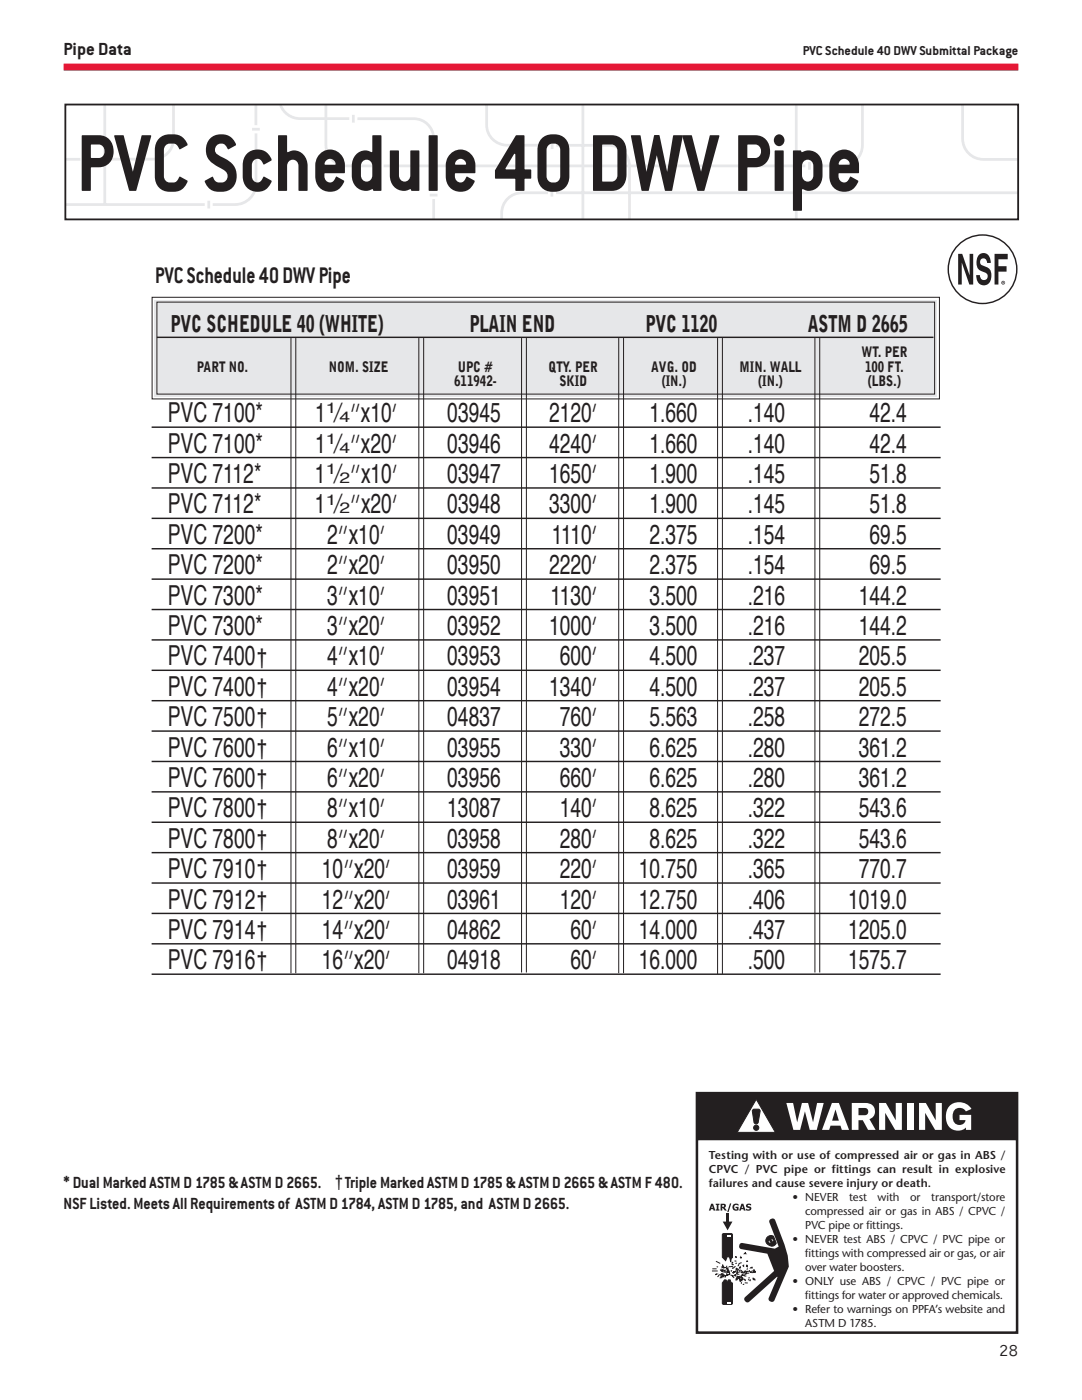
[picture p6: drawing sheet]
<svg xmlns="http://www.w3.org/2000/svg" width="216mm" height="279mm" viewBox="0 0 216 279" stroke-linecap="round" stroke-linejoin="round" font-family="sans-serif">
<path d="M12.7 13.4h190.5" fill="none" stroke="#e51836" stroke-width="1.4" stroke-linecap="butt"/>
<g fill="none" stroke="#231f20" stroke-width=".29">
<path d="M30.3 85.3h157.4M30.3 91.3h157.4M30.3 97.4h157.4M30.3 103.4h157.4M30.3 109.5h157.4M30.3 115.6h157.4M30.3 121.6h157.4M30.3 127.7h157.4M30.3 133.8h157.4M30.3 139.8h157.4M30.3 145.9h157.4M30.3 152h157.4"/>
<path d="M30.3 158h157.4M30.3 164.1h157.4M30.3 170.2h157.4M30.3 176.2h157.4M30.3 182.3h157.4M30.3 188.4h157.4M30.3 194.4h157.4"/>
</g>
<circle cx="196.1" cy="53.7" r="6.8" fill="none" stroke="#231f20" stroke-width=".28"/>
<g fill="#231f20">
<path d="M191.2 50.7h.8l1.5 4.2v-4.2h.7v6.1h-.8l-1.5-4.4v4.4h-.7z"/>
<path d="M195.4 50.8a1.41 1.41 0 0 1 1.5-.1 1.41 1.41 0 0 1 .8 1.4v.4h-.7a.73 .73 0 0 0-.5-.9 .73 .73 0 0 0-.9 .4 .73 .73 0 0 0 .4 .9 2.12 2.12 0 0 1 1.8 1.5 1.85 1.85 0 0 1-1.4 2.5 1.74 1.74 0 0 1-1.6-2h.7a.8 .8 0 0 0 .6 1 .8 .8 0 0 0 1-.6 .8 .8 0 0 0-.7-1 2.08 2.08 0 0 1-1-3.5z"/>
<path d="M198.5 50.7h2.6v1h-1.9v1.4h1.6v1.1h-1.6v2.6h-.7z"/>
</g>
<path d="M200 56.2v.4l.1-.1 .3 .1-.1-.4zM200.1 56.3l.1 .1zM199.8 56.4a.4 .4 0 0 0 .8 0 .4 .4 0 0 0-.8 0zM199.9 56.4a.28 .28 0 0 1 .5 0 .28 .28 0 0 1-.5 0z" fill-rule="evenodd" fill="#231f20"/>
<path d="M30.8 59.8h156.2v19.3h-156.2z" fill="#e6e7e9"/>
<g fill="none" stroke="#231f20" stroke-width=".2">
<path d="M30.4 59.3h157.1v20.3h-157.1zM31.3 60.3h155.2v18.4h-155.2zM58.1 67.5v126.7M59 67.5v126.7M83.6 67.5v126.7M84.5 67.5v126.7M104.1 67.5v126.6M105 67.5v126.6M123.5 67.5v126.7M124.4 67.5v126.7M143.2 67.5v126.9M144.1 67.5v126.9"/>
<path d="M162.6 67.5v126.6M163.6 67.5v126.6"/>
</g>
<path d="M31.3 67.3h155" fill="none" stroke="#231f20" stroke-width=".29"/>
<path d="M139.1 218.2h63.8v9.1h-63.8z" fill="#231f20"/>
<path d="M150.8 219.5h.2l3.6 6.3v.2l-7.4-.1zM150.4 225.1a.52 .52 0 0 0 1 0 .52 .52 0 0 0-1 0zM150.3 221.4l-.2 .3 .3 2.2 .2 .3 .3 .1 .4-.2 .4-2.4-.4-.3z" fill="#fff"/>
<g fill="none" stroke="#231f20" stroke-width=".2">
<path d="M150.8 219.5h.2l3.6 6.3v.2l-7.4-.1zM150.3 221.4h1l.4 .3-.4 2.4-.4 .2-.3-.1-.2-.3-.3-2.2z"/>
<circle cx="150.9" cy="225.1" r=".52"/>
</g>
<path d="M139.1 218.2h63.8v47.8h-63.8zM139.1 227.3h63.8" fill="none" stroke="#231f20" stroke-width=".51"/>
<g fill="#fff">
<path d="M156.9 220.1h1.4l.8 3.9 .9-3.9h1.2l1 3.9 .8-3.9h1.4l-1.4 5.4h-1.4l-1-3.7-.9 3.7h-1.4z"/>
<path d="M175.4 220.1h1.4l1.9 3.5v-3.5h1.3v5.4h-1.4l-2-3.4v3.4h-1.2z"/>
<path d="M181 220.1h1.3v5.4h-1.3z"/>
<path d="M183.4 220.1h1.3l2 3.5v-3.5h1.2v5.4h-1.3l-2-3.4v3.4h-1.2z"/>
<path d="M189.6 220.6a2.92 2.92 0 0 1 4.2 .7l-1.1 .5a1.44 1.44 0 0 0-1.7-.6 1.44 1.44 0 0 0-.9 1.6 1.34 1.34 0 0 0 .9 1.7 1.34 1.34 0 0 0 1.7-1h-1.2v-1h2.3v3h-1.1v-.5a2.41 2.41 0 0 1-2.7 .4 2.41 2.41 0 0 1-1.3-2.6 2.94 2.94 0 0 1 .9-2.2z"/>
</g>
<g fill="#fff">
<path d="M166.7 221.4l.7 2.3h-1.4zM166 220.1l-2 5.4h1.4l.3-.9h2l.3 .9h1.4l-2-5.4z" fill-rule="evenodd"/>
<path d="M170 220.1v5.4h1.3v-1.9h.9l1 1.9h1.5l-1.2-2.2a1.67 1.67 0 0 0 1-2 1.67 1.67 0 0 0-1.9-1.2zM171.3 221.1h1.2a.72 .72 0 0 1 .8 .7 .72 .72 0 0 1-.8 .8h-1.2z" fill-rule="evenodd"/>
</g>
<g fill="#231f20">
<path d="M144.2 243.8h2l-1 1.7z"/>
<path d="M145 242.2h.5v1.7h-.5z"/>
<path d="M142.8 240.2h.8v.3h-.2v.9h.2v.2h-.8v-.2h.2v-.9h-.2z"/>
<path d="M145.7 240.2h.2l-.5 1.7h-.3z"/>
<path d="M146.3 240.4l.4-.2h.4l.3 .1v.3a.47 .47 0 0 0-.9 .1 .47 .47 0 0 0 .5 .7v-.3h-.2v-.3h.6v.7a.76 .76 0 0 1-1.1-.1 .76 .76 0 0 1 0-1z"/>
<path d="M149 240.3l.4-.1 .5 .1v.3l-.5-.1-.2 .2a.53 .53 0 0 1 .7 .6 .53 .53 0 0 1-.8 .3l-.3-.1v-.3l.7 .1 .1-.1-.2-.1a.44 .44 0 0 1-.5-.3 .44 .44 0 0 1 .1-.5z"/>
<path d="M144.3 246.2h1.6l.2 .1 .1 4.7-.3 .2-.1 .7-.1-.8-.5-.5-.4 1-.7-.7v-4.5z"/>
</g>
<g fill="#231f20">
<path d="M142.1 240.6l-.2 .5h.3zM141.9 240.2h.4l.4 1.4h-.3l-.1-.3h-.4l-.1 .3h-.4z" fill-rule="evenodd"/>
<path d="M144.1 240.5v.4a.23 .23 0 0 0 .3-.1 .23 .23 0 0 0 0-.3 .23 .23 0 0 0-.3 0zM143.8 240.2h.6a.4 .4 0 0 1 .5 .4 .4 .4 0 0 1-.3 .4l.4 .6h-.4l-.4-.5h-.1v.5h-.3z" fill-rule="evenodd"/>
<path d="M148.1 240.6l-.1 .5h.3zM147.9 240.2h.4l.5 1.4h-.4l-.1-.3h-.4l-.1 .3h-.3z" fill-rule="evenodd"/>
</g>
<path d="M144.3 246.2h1.6l.2 .1 .1 4.7-.3 .2-.1 .7-.1-.8-.5-.5-.4 1-.7-.7v-4.5z" fill="none" stroke="#231f20" stroke-width=".2"/>
<path d="M145.2 246.4h.7v.4h-.7z" fill="#fff"/>
<path d="M144.6 255.4h.3l.1 .3h.3v-.3h.4l.2 .6 .3 .1v4l-.2 .2h-1.6l-.2-.1-.1-4.1z" fill="#231f20"/>
<path d="M144.6 255.4h.3l.1 .3h.3v-.3h.4l.2 .6 .3 .1v4l-.2 .2h-1.6l-.2-.1-.1-4.1z" fill="none" stroke="#231f20" stroke-width=".2"/>
<path d="M145.2 259.8h.7v.3h-.7z" fill="#fff"/>
<g fill="none" stroke="#231f20" stroke-width=".2">
<path d="M142.1 253.7h1.1M142.1 253.2h.9M142.9 251.7l.8 .4M142.9 254.3h.2h-.3v.2M143 252.8l.3 .1M143.7 253.4l.5 .4 .5 .1M143.8 253.3h.6M143.9 252.9l.7 .1M144.2 252.3l.3 .6M144.2 252.5v.2a.28 .28 0 0 0 .2 .3 .28 .28 0 0 0 .3 0h.2M144.2 254.9l-.1-.2h-.2l-.3 .4M144.4 254.4h-.3l-.1 .7"/>
<path d="M144.4 254.2h-.5v.3l-.3-.1-.5 .4M144.6 253.4l.2 .6M144.6 253.6h-.7M144.6 254.6v-.1h-.2v.4M144.9 253.2l.4 .2 .3 .5M145 254.1a.32 .32 0 0 1 0 .4 .32 .32 0 0 1-.4 .1l.2 .1-.2 .2M145 252.6a.43 .43 0 0 0 .2 .7M145.1 253.4l.1 .6M145.2 252.9l.1 .3M145.2 254.3l-.2 .2 .5-.2h.2M145.2 253.2v.6h-.2l-.1 .2M145.2 253.5v.3l.5 .5"/>
<path d="M145.4 252.8h.7l.2 .1M145.7 254.4h-.6M145.8 254.5a.4 .4 0 0 1 .5 .4l.2 .2M146.1 253.5l-.2 .2-.1-.1M146.1 254l.7-.2h-.4v.2l-.2 .2M146.2 252.1l-.1-.2v.5l.3-.1M146.6 254.4h.2v.4M146.6 251.6l.3 .1M146.8 252.7l-.5 .4h-.2M146.8 254.5l-.7 .1M146.9 253l-.1 .7M147 250.8l-.1 .2-.1-.1v-.2v.2"/>
<path d="M147 252l-.3 .1M147.1 254.8v.7M147.1 254.6l.1 .2-.3 .3-.1 .5M147.1 253.1l.1 .6-.2 .1M147.2 254.1l-.2 .1 .1 .1h.4M147.2 253.2l.2 .3h.4l.3 .2M147.4 255.1l.2 .2v.3l.3 .2M147.4 254.7v.4l-.3 .2M147.5 255.2h.7M147.6 253.7v.1l-.7 .2M147.7 252.8l.1 .1-.2 .2zM147.7 255.6l.4 .1"/>
<path d="M147.7 253.9h.4M147.8 250.9v.1l.2-.1-.1 .2-.2-.1zM147.8 256l.2 .1zM148 252a.68 .68 0 0 0-.7 .6h-.1M148.1 254.7h-.5l-.5 .2M148.1 254.9h-.6M148.2 252.6l.2-.1v.2zM148.2 255.3l-.4 .2M148.3 255.2l.4 .2v.2l-.1-.1M148.3 254.9l-.3 .2M148.3 253.8l-.3 .2h.6M148.4 254.3l-.4 .2 .9 .2"/>
<path d="M148.5 256.2l-.3 .1M148.6 256h.6M148.7 250v.1l.1 .1h-.2zM148.9 253.6l-.5 .2M148.9 252.5h.2v.3h-.1l.1-.2M148.9 253.7l-.5 .3M149 254.3h-.3l-.1 .2M149.1 251.6l-.1 .3M149.1 253.1l-.1 .3M149.1 253.8l-.3 .3M149.2 255.4h.3M149.5 253.6h.1l-.7 .1"/>
<path d="M149.5 254.1l-.7 .1M149.5 254.9l-.1 .3M149.5 255.6h.3M149.7 253.7v.2a.45 .45 0 0 0 .6 0 .45 .45 0 0 0 .1-.5v.4l.3 .2M149.7 255.3v.1M149.8 253l.3-.1v.1zM150.3 255.1l.3 .3a.24 .24 0 0 1-.3 0 .24 .24 0 0 1 0-.3zM150.3 253.7l-.4 .1M150.6 253.5l.2 .4-.1-.1"/>
</g>
<g fill="#231f20">
<path d="M147.6 248.2l.5-.1 6.5 1.1 .8-.4-1.9-4.9a.63 .63 0 0 1 .4-.7 .63 .63 0 0 1 .8 .3l1.8 4.9 .7 2.2 .2 2.2-2.9 6.7a.63 .63 0 0 1-.7 .3 .63 .63 0 0 1-.4-.8l1.7-4.2-5.6 5a.63 .63 0 0 1-.8-.1 .63 .63 0 0 1 0-.8l5.8-5.3-1.4-3.4-5.2-.9a.62 .62 0 0 1-.3-1.1z"/>
<path d="M153.2 246.8l.7-.2 .5 .1 .5 1.4a1.07 1.07 0 0 1-1.6 .3 1.07 1.07 0 0 1-.1-1.6z"/>
</g>
<path d="M153.2 246.8l.7-.2 .5 .1 .5 1.4a1.07 1.07 0 0 1-1.6 .3 1.07 1.07 0 0 1-.1-1.6z" fill="none" stroke="#231f20" stroke-width=".2"/>
<g fill="#fff">
<path d="M153.3 247.7l.2 .1 .1-.2v.2l.2 .1h-.2l-.1 .2v-.3z"/>
<path d="M153.9 247.4h.2l.1-.1v.2l.1 .1h-.2l-.1 .1 .1-.2z"/>
</g>
<g fill="none" stroke="#e6e7e9" stroke-width=".55">
<path d="M13 31.8h3M16.9 31v1.6M20.9 20.9v19.9M34.6 20.9v6.7a4.1 4.1 0 0 1-4.1 4.2h-12.8M50.3 25.8h1.5M51.1 20.9v4.1M51.1 26.6v10a4.2 4.2 0 0 1-4.1 4.2h-4.6M56 20.9a4.2 4.2 0 0 0 3.9 2.8h9.8M65 20.9v8a4.1 4.1 0 0 0 4.2 4.2h5.7M70.5 22.9v1.6M71.3 23.7h11.2a4 4 0 0 1 4 4.1v10.3M75.7 32.3v1.6"/>
<path d="M76.6 33.1h84.1M85.8 38.9h1.5M86.5 39.7v4.1M97.1 20.9v4a4.1 4.1 0 0 0 4.2 4.1h8.1M109.3 38.5h-5a4.1 4.1 0 0 0-4.2 4v1.3M110.1 37.7v1.5M110.2 28.2v1.5M111 38.5h92.2M111 29h10.5a4.1 4.1 0 0 1 4.1 4.2v10.6M116.3 20.9v23M158.9 20.9v22.9M161.5 32.3v1.6"/>
<path d="M172.1 20.9v8.1a4.1 4.1 0 0 1-4.2 4.1h-5.6M192.1 20.9v6.7a4.1 4.1 0 0 0 4.1 4.2h7M13 40.8h27.9M41.7 40.1v1.5"/>
</g>
<path d="M13 20.9h190.2v22.9h-190.2z" fill="none" stroke="#231f20" stroke-width=".36"/>
<text font-size="17.6" fill="#231f20" x="15.2" y="38.1">PVC Schedule 40 DWV Pipe</text>
<g font-size="5.5" fill="#231f20">
<text x="33.5" y="84.3">PVC 7100*</text>
<text x="62.9" y="84.3">1 ⁄”x10’</text>
<text x="89.3" y="84.3">03945</text>
<text x="109.6" y="84.3">2120’</text>
<text x="129.6" y="84.3">1.660</text>
<text x="149.2" y="84.3">.140</text>
<text x="173.5" y="84.3">42.4</text>
<text x="33.5" y="90.3">PVC 7100*</text>
<text x="62.9" y="90.3">1 ⁄”x20’</text>
<text x="89.3" y="90.3">03946</text>
<text x="109.6" y="90.3">4240’</text>
<text x="129.6" y="90.3">1.660</text>
<text x="149.2" y="90.3">.140</text>
<text x="173.5" y="90.3">42.4</text>
<text x="33.5" y="96.4">PVC 7112*</text>
<text x="62.9" y="96.4">1 ⁄”x10’</text>
<text x="89.3" y="96.4">03947</text>
<text x="109.6" y="96.4">1650’</text>
<text x="129.6" y="96.4">1.900</text>
<text x="149.2" y="96.4">.145</text>
<text x="173.5" y="96.4">51.8</text>
<text x="33.5" y="102.5">PVC 7112*</text>
<text x="62.8" y="102.5">1 ⁄”x20’</text>
<text x="89.3" y="102.5">03948</text>
<text x="109.6" y="102.5">3300’</text>
<text x="129.6" y="102.5">1.900</text>
<text x="149.2" y="102.5">.145</text>
<text x="173.5" y="102.5">51.8</text>
<text x="33.5" y="108.5">PVC 7200*</text>
<text x="65.3" y="108.5">2”x10’</text>
<text x="89.3" y="108.5">03949</text>
<text x="110.1" y="108.5">1110’</text>
<text x="129.6" y="108.5">2.375</text>
<text x="149.2" y="108.5">.154</text>
<text x="173.5" y="108.5">69.5</text>
<text x="33.5" y="114.6">PVC 7200*</text>
<text x="65.3" y="114.6">2”x20’</text>
<text x="89.3" y="114.6">03950</text>
<text x="109.6" y="114.6">2220’</text>
<text x="129.6" y="114.6">2.375</text>
<text x="149.2" y="114.6">.154</text>
<text x="173.5" y="114.6">69.5</text>
<text x="33.5" y="120.7">PVC 7300*</text>
<text x="65.3" y="120.7">3”x10’</text>
<text x="89.3" y="120.7">03951</text>
<text x="109.8" y="120.7">1130’</text>
<text x="129.6" y="120.7">3.500</text>
<text x="149.2" y="120.7">.216</text>
<text x="171.4" y="120.7">144.2</text>
<text x="33.5" y="126.7">PVC 7300*</text>
<text x="65.3" y="126.7">3”x20’</text>
<text x="89.3" y="126.7">03952</text>
<text x="109.6" y="126.7">1000’</text>
<text x="129.6" y="126.7">3.500</text>
<text x="149.2" y="126.7">.216</text>
<text x="171.4" y="126.7">144.2</text>
<text x="33.5" y="132.8">PVC 7400</text>
<text x="65.3" y="132.8">4”x10’</text>
<text x="89.3" y="132.8">03953</text>
<text x="111.7" y="132.8">600’</text>
<text x="129.6" y="132.8">4.500</text>
<text x="149.2" y="132.8">.237</text>
<text x="171.4" y="132.8">205.5</text>
<text x="33.5" y="138.9">PVC 7400</text>
<text x="65.3" y="138.9">4”x20’</text>
<text x="89.3" y="138.9">03954</text>
<text x="109.6" y="138.9">1340’</text>
<text x="129.6" y="138.9">4.500</text>
<text x="149.2" y="138.9">.237</text>
<text x="171.4" y="138.9">205.5</text>
<text x="33.5" y="144.9">PVC 7500</text>
<text x="65.3" y="144.9">5”x20’</text>
<text x="89.3" y="144.9">04837</text>
<text x="111.7" y="144.9">760’</text>
<text x="129.6" y="144.9">5.563</text>
<text x="149.2" y="144.9">.258</text>
<text x="171.4" y="144.9">272.5</text>
<text x="33.5" y="151">PVC 7600</text>
<text x="65.3" y="151">6”x10’</text>
<text x="89.3" y="151">03955</text>
<text x="111.7" y="151">330’</text>
<text x="129.6" y="151">6.625</text>
<text x="149.2" y="151">.280</text>
<text x="171.4" y="151">361.2</text>
<text x="33.5" y="157.1">PVC 7600</text>
<text x="65.3" y="157.1">6”x20’</text>
<text x="89.3" y="157.1">03956</text>
<text x="111.7" y="157.1">660’</text>
<text x="129.6" y="157.1">6.625</text>
<text x="149.2" y="157.1">.280</text>
<text x="171.4" y="157.1">361.2</text>
<text x="33.5" y="163.1">PVC 7800</text>
<text x="65.3" y="163.1">8”x10’</text>
<text x="89.3" y="163.1">13087</text>
<text x="111.7" y="163.1">140’</text>
<text x="129.6" y="163.1">8.625</text>
<text x="149.2" y="163.1">.322</text>
<text x="171.4" y="163.1">543.6</text>
<text x="33.5" y="169.2">PVC 7800</text>
<text x="65.3" y="169.2">8”x20’</text>
<text x="89.3" y="169.2">03958</text>
<text x="111.7" y="169.2">280’</text>
<text x="129.6" y="169.2">8.625</text>
<text x="149.2" y="169.2">.322</text>
<text x="171.4" y="169.2">543.6</text>
<text x="33.5" y="175.3">PVC 7910</text>
<text x="64.2" y="175.3">10”x20’</text>
<text x="89.3" y="175.3">03959</text>
<text x="111.7" y="175.3">220’</text>
<text x="127.4" y="175.3">10.750</text>
<text x="149.2" y="175.3">.365</text>
<text x="171.4" y="175.3">770.7</text>
<text x="33.5" y="181.3">PVC 7912</text>
<text x="64.2" y="181.3">12”x20’</text>
<text x="89.3" y="181.3">03961</text>
<text x="111.7" y="181.3">120’</text>
<text x="127.4" y="181.3">12.750</text>
<text x="149.2" y="181.3">.406</text>
<text x="169.2" y="181.3">1019.0</text>
<text x="33.5" y="187.4">PVC 7914</text>
<text x="64.2" y="187.4">14”x20’</text>
<text x="89.3" y="187.4">04862</text>
<text x="113.8" y="187.4">60’</text>
<text x="127.4" y="187.4">14.000</text>
<text x="149.2" y="187.4">.437</text>
<text x="169.2" y="187.4">1205.0</text>
<text x="33.5" y="193.4">PVC 7916</text>
<text x="64.2" y="193.4">16”x20’</text>
<text x="89.3" y="193.4">04918</text>
<text x="113.8" y="193.4">60’</text>
<text x="127.4" y="193.4">16.000</text>
<text x="149.2" y="193.4">.500</text>
<text x="169.2" y="193.4">1575.7</text>
</g>
<text font-size="4.9" fill="#231f20" x="31" y="56.4">PVC Schedule 40 DWV Pipe</text>
<g font-size="4.6" fill="#231f20">
<text x="56.8" y="65">PVC SCHEDULE 40 (WHITE)</text>
<text x="110.1" y="65">PLAIN END</text>
<text x="138.1" y="65">PVC 1120</text>
<text x="164.2" y="65">ASTM D 2665</text>
<text x="34" y="66.3">PVC SCHEDULE 40 (WHITE)</text>
<text x="93.7" y="66.3">PLAIN END</text>
<text x="128.8" y="66.3">PVC 1120</text>
<text x="161.2" y="66.3">ASTM D 2665</text>
<text x="51.5" y="132.2">†</text>
<text x="51.5" y="138.3">†</text>
<text x="51.5" y="144.4">†</text>
<text x="51.5" y="150.4">†</text>
<text x="51.5" y="156.5">†</text>
<text x="51.5" y="162.5">†</text>
<text x="51.5" y="168.6">†</text>
<text x="51.5" y="174.7">†</text>
<text x="51.5" y="180.7">†</text>
<text x="51.5" y="186.8">†</text>
<text x="51.5" y="192.9">†</text>
</g>
<text font-size="3.8" fill="#231f20" x="12.7" y="11">Pipe Data</text>
<g font-size="3.5" fill="#231f20">
<text x="12.7" y="237">* Dual Marked ASTM D 1785 &amp; ASTM D 2665.</text>
<text x="67" y="236.6">†Triple Marked ASTM D 1785 &amp; ASTM D 2665 &amp; ASTM F 480.</text>
<text x="12.7" y="241.2">NSF Listed. Meets All Requirements of ASTM D 1784, ASTM D 1785, and ASTM D 2665.</text>
<text x="199.3" y="270.6">28</text>
</g>
<g font-size="3" fill="#231f20">
<text x="65" y="82.5">1</text>
<text x="65" y="88.6">1</text>
<text x="67.7" y="84.3">4</text>
<text x="65" y="94.7">1</text>
<text x="67.7" y="90.3">4</text>
<text x="65" y="100.7">1</text>
<text x="67.8" y="96.4">2</text>
<text x="67.8" y="102.5">2</text>
</g>
<g font-size="2.9" fill="#231f20">
<text x="171.9" y="71.3">WT. PER</text>
<text x="39.3" y="74.2">PART NO.</text>
<text x="65.6" y="74.2">NOM. SIZE</text>
<text x="90.6" y="77.1">611942-</text>
<text x="91.3" y="74.2">UPC #</text>
<text x="109.5" y="74.2">QTY. PER</text>
<text x="111.6" y="77.1">SKID</text>
<text x="130" y="74.2">AVG. OD</text>
<text x="132" y="77.1">(IN.)</text>
<text x="147.6" y="74.2">MIN. WALL</text>
<text x="151.3" y="77.1">(IN.)</text>
<text x="172.6" y="74.2">100 FT.</text>
<text x="173.2" y="77.1">(LBS.)</text>
</g>
<text font-size="2.8" fill="#231f20" x="160.2" y="11">PVC Schedule 40 DWV Submittal Package</text>
<g font-size="2.3" fill="#231f20">
<text x="141.4" y="231.4">Testing with or use of compressed air or gas in ABS /</text>
<text x="141.4" y="234.2">CPVC / PVC pipe or fittings can result in explosive</text>
<text x="141.4" y="237">failures and cause severe injury or death.</text>
<text x="158.1" y="239.7">• NEVER</text>
<text x="169.4" y="239.7">test</text>
<text x="175.1" y="239.7">with</text>
<text x="181.6" y="239.7">or</text>
<text x="185.8" y="239.7">transport/store</text>
<text x="160.7" y="242.5">compressed air or gas in ABS / CPVC /</text>
<text x="160.7" y="245.3">PVC pipe or fittings.</text>
<text x="158.1" y="248.1">• NEVER test ABS / CPVC / PVC pipe or</text>
<text x="160.7" y="250.8">fittings with compressed air or gas, or air</text>
<text x="158.1" y="256.4">• ONLY use ABS / CPVC / PVC pipe or</text>
<text x="160.7" y="253.6">over water boosters.</text>
<text x="158.1" y="262">• Refer to warnings on PPFA’s website and</text>
<text x="160.7" y="259.2">fittings for water or approved chemicals.</text>
<text x="160.7" y="264.8">ASTM D 1785.</text>
</g>
</svg>
